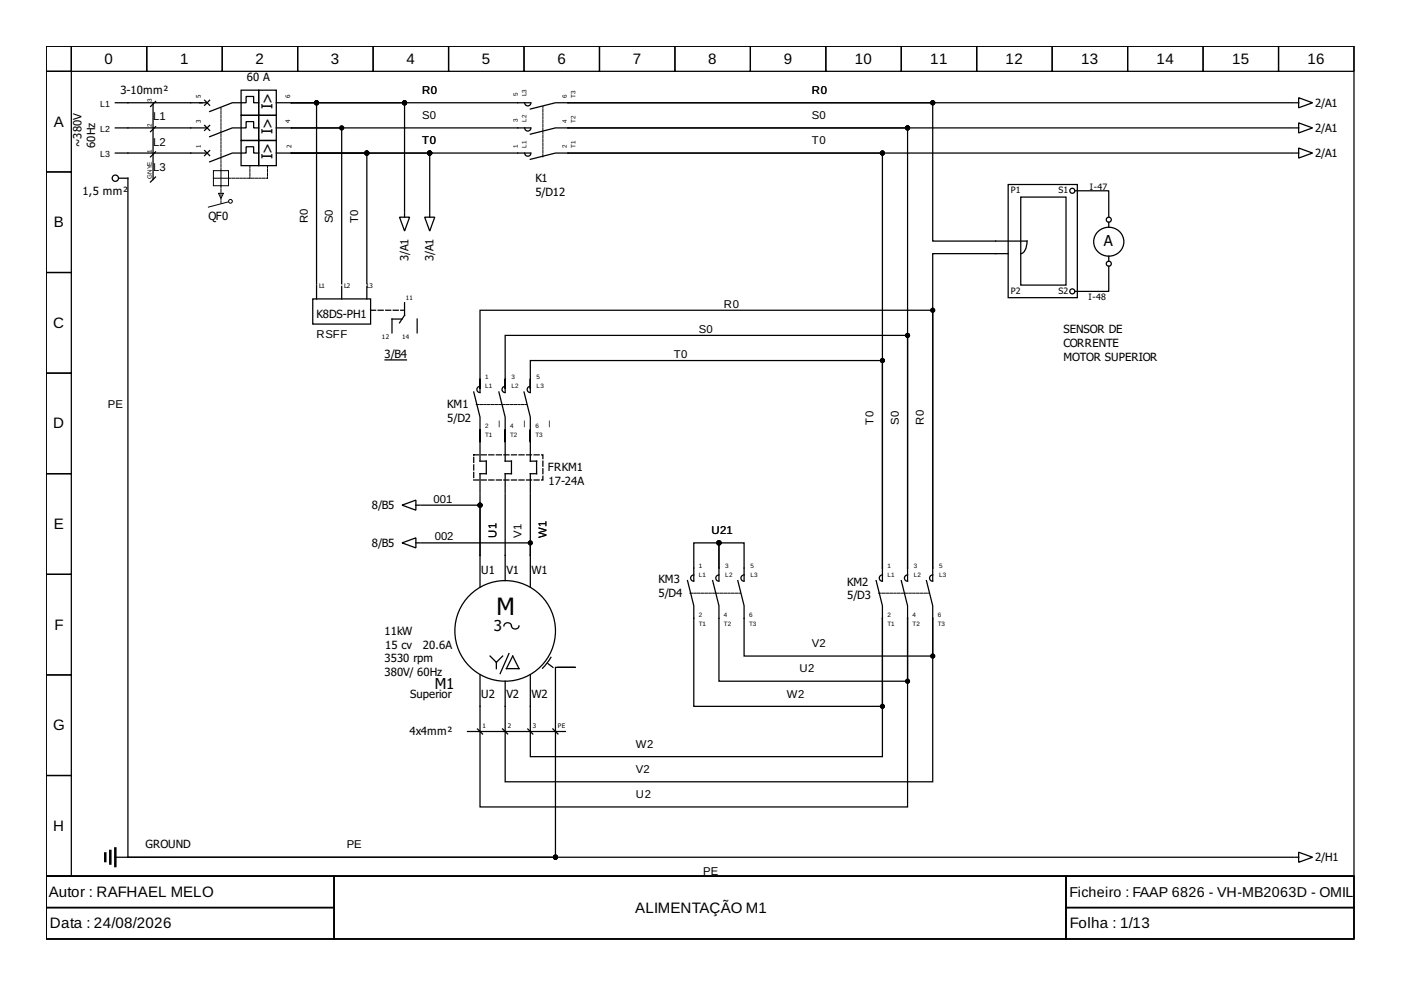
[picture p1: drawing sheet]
<svg xmlns="http://www.w3.org/2000/svg" width="297mm" height="210mm" viewBox="0 0 297 210" stroke-linecap="round" stroke-linejoin="round" font-family="sans-serif">
<g fill="none" stroke="#000" stroke-width=".27">
<path d="M9.8 9.8h277.3v176h-277.3zM9.8 9.8h5.3v5.3h-5.3zM9.8 15.1h5.3v21.4h-5.3zM15.1 9.8h16v5.3h-16zM31.1 9.8h16v5.3h-16zM47.1 9.8h16v5.3h-16zM51.1 19.1h3.7v5.4h-3.7zM54.8 19.1h3.8v5.4h-3.8zM63.1 9.8h16v5.3h-16zM79.1 9.8h16v5.3h-16zM95.1 9.8h16v5.3h-16zM111.1 9.8h16v5.3h-16z"/>
<path d="M127.1 9.8h16v5.3h-16zM143.1 9.8h16v5.3h-16zM159.1 9.8h16v5.3h-16zM175.1 9.8h16v5.3h-16zM191.1 9.8h16v5.3h-16zM207.1 9.8h16v5.3h-16zM223.1 9.8h16v5.3h-16zM239.1 9.8h16v5.3h-16zM255.1 9.8h16v5.3h-16zM271.1 9.8h16v5.3h-16zM9.8 36.5h5.3v21.3h-5.3zM24.5 27.1h19.4"/>
<path d="M24.5 21.8h19.4M24.5 32.5h19.4M25.3 37.8h1.8v144M32.5 22.1v16M33 37.5l-1.1 1.1M33 32.2l-1.1 1.1M33 21.5l-1.1 1.1M33 26.9l-1.1 1M43.4 31.9l1 1.1M43.4 26.6l1 1.1M43.4 21.3l1 1M44.4 31.9l-1 1.1"/>
<path d="M44.4 26.6l-1 1.1M44.4 21.3l-1 1M51.1 29.8h3.7v5.3h-3.7zM51.1 24.5h3.7v5.3h-3.7zM54.8 29.8h3.8v5.3h-3.8zM54.8 24.5h3.8v5.3h-3.8zM54.8 21.8h-1v-1.3h-1.6v1.3h-3l-4.8 1.9M54.8 27.1h-1v-1.3h-1.6v1.3h-3l-4.8 1.9M54.8 32.5h-1v-1.4h-1.6v1.4h-3l-4.8 1.8M58.6 27.1h3.2M58.6 32.5h3.2M58.6 21.8h3.2"/>
<path d="M61.8 21.8h5.3v38.4M61.8 32.5h16v27.7M61.8 27.1h10.6v33.1M61.8 32.5h29.3v12.5M61.8 21.8h24v23.2M111.2 32.5a.67 .67 0 0 0 .7 .6 .67 .67 0 0 0 .7-.6M111.2 27.1a.67 .67 0 0 0 .7 .7 .67 .67 0 0 0 .7-.7M111.2 21.8a.67 .67 0 0 0 .7 .7 .67 .67 0 0 0 .7-.7M112.4 27.1h-50.6M112.4 32.5h-50.6M112.4 21.8h-50.6M120.4 21.8h77.4v29.3h20a2.39 2.39 0 0 1-1.4 2.7"/>
<path d="M120.4 27.1h72v93.3M120.4 21.8h153.9M120.4 32.5h153.9M120.4 27.1h153.9M120.4 32.5h66.7v87.9M120.4 21.8h-2.6l-5.4 1.3M120.4 32.5h-2.6l-5.4 1.3M120.4 27.1h-2.6l-5.4 1.4M213.8 39.1h14.6v24h-14.6zM274.5 27.1h.8M274.5 32.5h.8M274.5 21.8h.8"/>
<path d="M275.3 26.1l3 1-3 1.1zM275.3 31.4l3 1.1-3 1zM275.3 20.7l3 1.1-3 1.1zM9.8 57.8h5.3v21.3h-5.3zM84.7 46h2.1l-1 3zM85.8 45.2v.8M90 46h2.2l-1.1 3zM91.1 45.2v.8M213.8 53.8h-16v66.6M216.4 41.8h9.6v18.6h-9.6zM227.9 40.5h7.2v5.5M232.6 49.3a3.1 3.1 0 0 1 5.1 .2 3.1 3.1 0 0 1-1.9 4.7 3.1 3.1 0 0 1-3.4-1.3 3.1 3.1 0 0 1 .2-3.6z"/>
<path d="M235.1 56.4v5.4h-7.2M235.1 47.1v1.1M235.1 54.3v1.1M9.8 79.1h5.3v21.3h-5.3zM66.3 63.4h12.3v5.3h-12.3zM67.1 60.4v3M72.4 60.7v2.7M77.8 60.7v2.7M81.5 76.3h4.8M85.2 67.6h-2.1v3M85.8 64.2v2.6l-1.1 1.6M88.4 67.6v3"/>
<path d="M100.4 83.1l1.4 5.3v5.4v-2.7v2.4M101.8 93.8v4h1.3v2.6h-1.3v4M101.8 81.9a.67 .67 0 0 0-.7 .7 .67 .67 0 0 0 .7 .6M101.8 83.1v-17.3h96v54.6M105.8 83.1l1.3 5.3v5.4v-2.7v2.4M107.1 93.8v4h1.3v2.6h-1.3v4M107.1 81.9a.67 .67 0 0 0-.7 .7 .67 .67 0 0 0 .7 .6M107.1 83.1v-12h85.3v49.3M111.1 83.1l1.3 5.3v5.4v-2.7v2.4M112.4 93.8v4h1.4v2.6h-1.4v4M112.4 81.9a.67 .67 0 0 0-.6 .7 .67 .67 0 0 0 .6 .6M112.4 83.1v-6.7h74.7v44"/>
<path d="M9.8 100.4h5.3v21.4h-5.3zM85.2 115.1l3-1.1v2.2zM85.2 107.1l3-1.1v2.2zM88.2 115.1h.8M88.2 107.1h.8M89.2 115.1h23.2v2.7M89.2 107.1h12.6v10.7M101.8 104.7v13.1M101.8 117.8v6.6M107.1 104.7v18.4M112.4 104.7v13.1M112.4 117.8v6.6"/>
<path d="M9.8 121.8h5.3v21.3h-5.3zM103.9 139.1l1.3 1.3M106.6 139.1l-1.4 1.3M107.9 138.6l-1.9 4.2M108.4 132.7a.82 .82 0 0 0-.8-.7 .82 .82 0 0 0-.8 .7M108.4 132.7a.81 .81 0 0 0 .8 .7 .81 .81 0 0 0 .8-.7M108.7 139.1l1.3 2.7h-2.6zM116.8 139.4l-1.8 2.3M145.8 123.1l1.3 5.3v21.4h40v-18.7M147.1 121.9a.67 .67 0 0 0-.7 .7 .67 .67 0 0 0 .7 .6M151.1 123.1l1.3 5.3v16h40v-13.3M152.4 121.9a.67 .67 0 0 0-.6 .7 .67 .67 0 0 0 .6 .6"/>
<path d="M152.4 120.4v2.7M152.4 120.4v-5.3h-5.3v8M152.4 120.4v-5.3h5.4v8M156.4 123.1l1.4 5.3v10.7h40v-8M157.8 121.9a.67 .67 0 0 0-.7 .7 .67 .67 0 0 0 .7 .6M185.8 123.1l1.3 5.3v2.7M187.1 121.9a.67 .67 0 0 0-.7 .7 .67 .67 0 0 0 .7 .6M187.1 120.4v2.7M187.1 131.1v29.3h-74.7v-17.3M191.1 123.1l1.3 5.3v2.7M192.4 121.9a.67 .67 0 0 0-.6 .7 .67 .67 0 0 0 .6 .6M192.4 120.4v2.7"/>
<path d="M192.4 131.1v40h-90.6v-28M196.4 123.1l1.4 5.3v2.7M197.8 121.9a.67 .67 0 0 0-.7 .7 .67 .67 0 0 0 .7 .6M197.8 120.4v2.7M197.8 131.1v34.7h-90.7v-21.4M9.8 143.1h5.3v21.3h-5.3zM99.1 155.1h20.8M101.2 154.6l1.1 1M105.2 140.4v1.4M106.6 154.5l1 1.1M111.9 154.6l1.1 1M116.2 140.7l1 .8"/>
<path d="M117.2 154.5l1.1 1.1M118.3 141.5h3.7h-4.2v40.3h-90.7M9.8 164.4h5.3v21.4h-5.3zM9.8 185.8h277.3v13.3h-277.3zM9.8 185.8h61v6.6h-61zM9.8 192.4h61v6.7h-61zM24.5 181.8h2.6M27.1 181.8h247.2M70.8 185.8h155.2v13.3h-155.2zM226 185.8h61.1v6.6h-61.1zM226 192.4h61.1v6.7h-61.1zM274.5 181.8h.8"/>
<path d="M275.3 180.7l3 1.1-3 1z"/>
<circle cx="24.5" cy="37.8" r=".67"/>
<circle cx="227.3" cy="40.5" r=".53"/>
<circle cx="235.1" cy="55.9" r=".53"/>
<circle cx="235.1" cy="46.6" r=".53"/>
<circle cx="227.3" cy="61.8" r=".53"/>
<circle cx="107.1" cy="133.8" r="10.7"/>
</g>
<path d="M46.8 36.2v-13.3M48.4 37.8h8.3M53 35.1v2.7M56.7 35.1v2.7M115.1 33.3v-10.7M46.8 43.1v-3.7M101 85.8h10.6M146.3 125.8h10.7M186.3 125.8h10.7" fill="none" stroke="#000" stroke-width=".21" stroke-dasharray=".5 .3"/>
<g fill="none" stroke="#000" stroke-width=".21">
<path d="M45.2 36.2h3.2v3.2h-3.2zM45.2 37.8h3.2M46.8 36.2v3.2M46.3 41h1.1l-.6 1.1zM48.4 42.8l-4.2 1.1"/>
<circle cx="48.9" cy="42.7" r=".4"/>
</g>
<path d="M78.6 65.8h6.9M100.4 96.4h14.7v5.4h-14.7z" fill="none" stroke="#000" stroke-width=".27" stroke-dasharray="1.1 .5"/>
<path d="M24.5 179.9v3.7M22.3 181v1.6M23.4 180.4v2.7" fill="none" stroke="#000" stroke-width=".53"/>
<g fill="#000" stroke="#000" stroke-width=".27">
<circle cx="67.1" cy="21.8" r=".4"/>
<circle cx="72.4" cy="27.1" r=".4"/>
<circle cx="77.8" cy="32.5" r=".4"/>
<circle cx="85.8" cy="21.8" r=".4"/>
<circle cx="91.1" cy="32.5" r=".4"/>
<circle cx="187.1" cy="32.5" r=".4"/>
<circle cx="192.4" cy="27.1" r=".4"/>
<circle cx="197.8" cy="21.8" r=".4"/>
<circle cx="187.1" cy="76.4" r=".4"/>
<circle cx="192.4" cy="71.1" r=".4"/>
<circle cx="197.8" cy="65.8" r=".4"/>
<circle cx="101.8" cy="107.1" r=".4"/>
<circle cx="112.4" cy="115.1" r=".4"/>
<circle cx="152.4" cy="115.1" r=".4"/>
<circle cx="197.8" cy="139.1" r=".4"/>
<circle cx="187.1" cy="149.8" r=".4"/>
<circle cx="192.4" cy="144.4" r=".4"/>
<circle cx="117.8" cy="181.8" r=".4"/>
</g>
<text font-size="5.1" x="105.2" y="130.3">M</text>
<g font-size="3.2">
<text x="22.2" y="13.5">0</text>
<text x="38.2" y="13.5">1</text>
<text x="54.2" y="13.5">2</text>
<text x="70.2" y="13.5">3</text>
<text x="86.2" y="13.5">4</text>
<text x="102.2" y="13.5">5</text>
<text x="118.2" y="13.5">6</text>
<text x="134.2" y="13.5">7</text>
<text x="150.2" y="13.5">8</text>
<text x="166.2" y="13.5">9</text>
<text x="181.2" y="13.5">10</text>
<text x="197.2" y="13.5">11</text>
<text x="213.2" y="13.5">12</text>
<text x="229.2" y="13.5">13</text>
<text x="245.2" y="13.5">14</text>
<text x="261.2" y="13.5">15</text>
<text x="277.2" y="13.5">16</text>
<text x="57.8" y="23.1" transform="rotate(-90 57.8 23.1)">I&gt;</text>
<text x="11.4" y="26.9">A</text>
<text x="57.8" y="28.5" transform="rotate(-90 57.8 28.5)">I&gt;</text>
<text x="57.8" y="33.8" transform="rotate(-90 57.8 33.8)">I&gt;</text>
<text x="11.4" y="48.2">B</text>
<text x="234" y="52.2">A</text>
<text x="11.3" y="69.5">C</text>
<text x="11.3" y="90.8">D</text>
<text x="11.4" y="112.2">E</text>
<text x="11.5" y="133.5">F</text>
<text x="104.7" y="133.8">3</text>
<text x="92.2" y="146">M1</text>
<text x="11.3" y="154.8">G</text>
<text x="11.3" y="176.2">H</text>
<text x="10.3" y="190.2">Autor : RAFHAEL MELO</text>
<text x="10.6" y="196.8">Data : 24/08/2026</text>
<text x="134.7" y="193.5">ALIMENTAÇÃO M1</text>
<text x="226.8" y="196.8">Folha : 1/13</text>
</g>
<text font-size="3" x="226.8" y="190.1">Ficheiro : FAAP 6826 - VH-MB2063D - OMIL</text>
<g font-size="2.4">
<text x="52.3" y="17.3">60 A</text>
<text x="25.5" y="19.9">3-10mm²</text>
<text x="89.5" y="19.9">R0</text>
<text x="172.2" y="19.9">R0</text>
<text x="278.8" y="22.6">2/A1</text>
<text x="32.5" y="25.5">L1</text>
<text x="89.5" y="25.3">S0</text>
<text x="172.2" y="25.3">S0</text>
<text x="278.8" y="27.9">2/A1</text>
<text x="17.3" y="31.3" transform="rotate(-90 17.3 31.3)">~380V</text>
<text x="20.2" y="31.4" transform="rotate(-90 20.2 31.4)">60Hz</text>
<text x="32.5" y="30.9">L2</text>
<text x="89.5" y="30.6">T0</text>
<text x="172.2" y="30.6">T0</text>
<text x="278.8" y="33.3">2/A1</text>
<text x="17.5" y="41.3">1,5 mm²</text>
<text x="32.5" y="36.2">L3</text>
<text x="113.5" y="38.6">K1</text>
<text x="113.5" y="41.5">5/D12</text>
<text x="44.2" y="46.6">QF0</text>
<text x="65.2" y="47.4" transform="rotate(-90 65.2 47.4)">R0</text>
<text x="70.6" y="47.4" transform="rotate(-90 70.6 47.4)">S0</text>
<text x="75.9" y="47.4" transform="rotate(-90 75.9 47.4)">T0</text>
<text x="86.6" y="55.4" transform="rotate(-90 86.6 55.4)">3/A1</text>
<text x="91.9" y="55.4" transform="rotate(-90 91.9 55.4)">3/A1</text>
<text x="153.5" y="65.2">R0</text>
<text x="67.1" y="67.4">K8DS-PH1</text>
<text x="67.1" y="71.6">RSFF</text>
<text x="148.2" y="70.6">S0</text>
<text x="225.5" y="70.6">SENSOR DE</text>
<text x="81.5" y="75.9">3/B4</text>
<text x="142.8" y="75.9">T0</text>
<text x="225.5" y="73.5">CORRENTE</text>
<text x="225.5" y="76.4">MOTOR SUPERIOR</text>
<text x="22.9" y="86.6">PE</text>
<text x="94.8" y="86.6">KM1</text>
<text x="94.8" y="89.5">5/D2</text>
<text x="105.5" y="90.4" transform="rotate(-90 105.5 90.4)">_</text>
<text x="110.8" y="90.4" transform="rotate(-90 110.8 90.4)">_</text>
<text x="116.2" y="90.4" transform="rotate(-90 116.2 90.4)">_</text>
<text x="185.2" y="90" transform="rotate(-90 185.2 90)">T0</text>
<text x="190.6" y="90" transform="rotate(-90 190.6 90)">S0</text>
<text x="195.9" y="90" transform="rotate(-90 195.9 90)">R0</text>
<text x="116.2" y="99.9">FRKM1</text>
<text x="78.8" y="107.9">8/B5</text>
<text x="91.9" y="106.6">001</text>
<text x="116.3" y="102.8">17-24A</text>
<text x="150.8" y="113.2">U21</text>
<text x="78.8" y="115.9">8/B5</text>
<text x="92.2" y="114.6">002</text>
<text x="105.2" y="114" transform="rotate(-90 105.2 114)">U1</text>
<text x="110.6" y="114" transform="rotate(-90 110.6 114)">V1</text>
<text x="115.9" y="114" transform="rotate(-90 115.9 114)">W1</text>
<text x="102" y="121.8">U1</text>
<text x="107.4" y="121.8">V1</text>
<text x="112.7" y="121.8">W1</text>
<text x="139.6" y="123.6">KM3</text>
<text x="179.6" y="124.2">KM2</text>
<text x="139.6" y="126.6">5/D4</text>
<text x="179.6" y="127.1">5/D3</text>
<text x="81.5" y="134.6">11kW</text>
<text x="81.6" y="137.5">15 cv</text>
<text x="89.6" y="137.5">20.6A</text>
<text x="172.2" y="137.2">V2</text>
<text x="81.5" y="140.4">3530 rpm</text>
<text x="81.5" y="143.4">380V/ 60Hz</text>
<text x="169.5" y="142.6">U2</text>
<text x="87" y="147.9">Superior</text>
<text x="102" y="147.9">U2</text>
<text x="107.4" y="147.9">V2</text>
<text x="112.7" y="147.9">W2</text>
<text x="166.8" y="147.9">W2</text>
<text x="86.8" y="155.9">4x4mm²</text>
<text x="134.8" y="158.6">W2</text>
<text x="134.8" y="163.9">V2</text>
<text x="134.8" y="169.2">U2</text>
<text x="30.9" y="179.9">GROUND</text>
<text x="73.5" y="179.9">PE</text>
<text x="149.1" y="185.5">PE</text>
<text x="278.8" y="182.6">2/H1</text>
</g>
<g font-size="1.9">
<text x="21.3" y="22.6">L1</text>
<text x="21.3" y="27.9">L2</text>
<text x="21.3" y="33.3">L3</text>
<text x="214.3" y="41">P1</text>
<text x="224.4" y="41">S1</text>
<text x="231.1" y="40.2">I-47</text>
<text x="214.3" y="62.3">P2</text>
<text x="224.4" y="62.3">S2</text>
<text x="230.8" y="63.6">I-48</text>
</g>
<g font-size="1.3">
<text x="32.2" y="21.5" transform="rotate(-90 32.2 21.5)">3</text>
<text x="42.6" y="20.7" transform="rotate(-90 42.6 20.7)">5</text>
<text x="61.5" y="20.7" transform="rotate(-90 61.5 20.7)">6</text>
<text x="109.8" y="20.5" transform="rotate(-90 109.8 20.5)">5</text>
<text x="111.6" y="20.5" transform="rotate(-90 111.6 20.5)">L3</text>
<text x="120.2" y="20.7" transform="rotate(-90 120.2 20.7)">6</text>
<text x="122" y="20.7" transform="rotate(-90 122 20.7)">T3</text>
<text x="32.2" y="26.9" transform="rotate(-90 32.2 26.9)">2</text>
<text x="42.6" y="26.1" transform="rotate(-90 42.6 26.1)">3</text>
<text x="61.5" y="26.1" transform="rotate(-90 61.5 26.1)">4</text>
<text x="109.8" y="25.8" transform="rotate(-90 109.8 25.8)">3</text>
<text x="111.6" y="25.8" transform="rotate(-90 111.6 25.8)">L2</text>
<text x="120.2" y="26.1" transform="rotate(-90 120.2 26.1)">4</text>
<text x="122" y="26.1" transform="rotate(-90 122 26.1)">T2</text>
<text x="32.2" y="32.5" transform="rotate(-90 32.2 32.5)">1</text>
<text x="42.6" y="31.4" transform="rotate(-90 42.6 31.4)">1</text>
<text x="61.8" y="31.4" transform="rotate(-90 61.8 31.4)">2</text>
<text x="109.8" y="31.4" transform="rotate(-90 109.8 31.4)">1</text>
<text x="111.6" y="31.4" transform="rotate(-90 111.6 31.4)">L1</text>
<text x="120.2" y="31.4" transform="rotate(-90 120.2 31.4)">2</text>
<text x="122" y="31.4" transform="rotate(-90 122 31.4)">T1</text>
<text x="32.2" y="38.1" transform="rotate(-90 32.2 38.1)">GNYE</text>
<text x="67.6" y="61">L1</text>
<text x="73" y="61">L2</text>
<text x="77.8" y="61">L3</text>
<text x="86" y="63.6">11</text>
<text x="81" y="71.9">12</text>
<text x="85.2" y="71.9">14</text>
<text x="102.8" y="80.4">1</text>
<text x="102.8" y="82.3">L1</text>
<text x="108.4" y="80.4">3</text>
<text x="108.4" y="82.3">L2</text>
<text x="113.8" y="80.4">5</text>
<text x="113.8" y="82.3">L3</text>
<text x="102.8" y="90.8">2</text>
<text x="102.8" y="92.7">T1</text>
<text x="108.2" y="90.8">4</text>
<text x="108.2" y="92.7">T2</text>
<text x="113.5" y="90.8">6</text>
<text x="113.5" y="92.7">T3</text>
<text x="148.2" y="120.4">1</text>
<text x="148.2" y="122.3">L1</text>
<text x="153.8" y="120.4">3</text>
<text x="153.8" y="122.3">L2</text>
<text x="159.1" y="120.4">5</text>
<text x="159.1" y="122.3">L3</text>
<text x="188.2" y="120.4">1</text>
<text x="188.2" y="122.3">L1</text>
<text x="193.8" y="120.4">3</text>
<text x="193.8" y="122.3">L2</text>
<text x="199.1" y="120.4">5</text>
<text x="199.1" y="122.3">L3</text>
<text x="148.2" y="130.8">2</text>
<text x="153.5" y="130.8">4</text>
<text x="158.8" y="130.8">6</text>
<text x="188.2" y="130.8">2</text>
<text x="193.5" y="130.8">4</text>
<text x="198.8" y="130.8">6</text>
<text x="148.2" y="132.7">T1</text>
<text x="153.5" y="132.7">T2</text>
<text x="158.8" y="132.7">T3</text>
<text x="188.2" y="132.7">T1</text>
<text x="193.5" y="132.7">T2</text>
<text x="198.8" y="132.7">T3</text>
<text x="102.3" y="154.4">1</text>
<text x="107.6" y="154.4">2</text>
<text x="113" y="154.4">3</text>
<text x="118.3" y="154.4">PE</text>
</g>
</svg>
